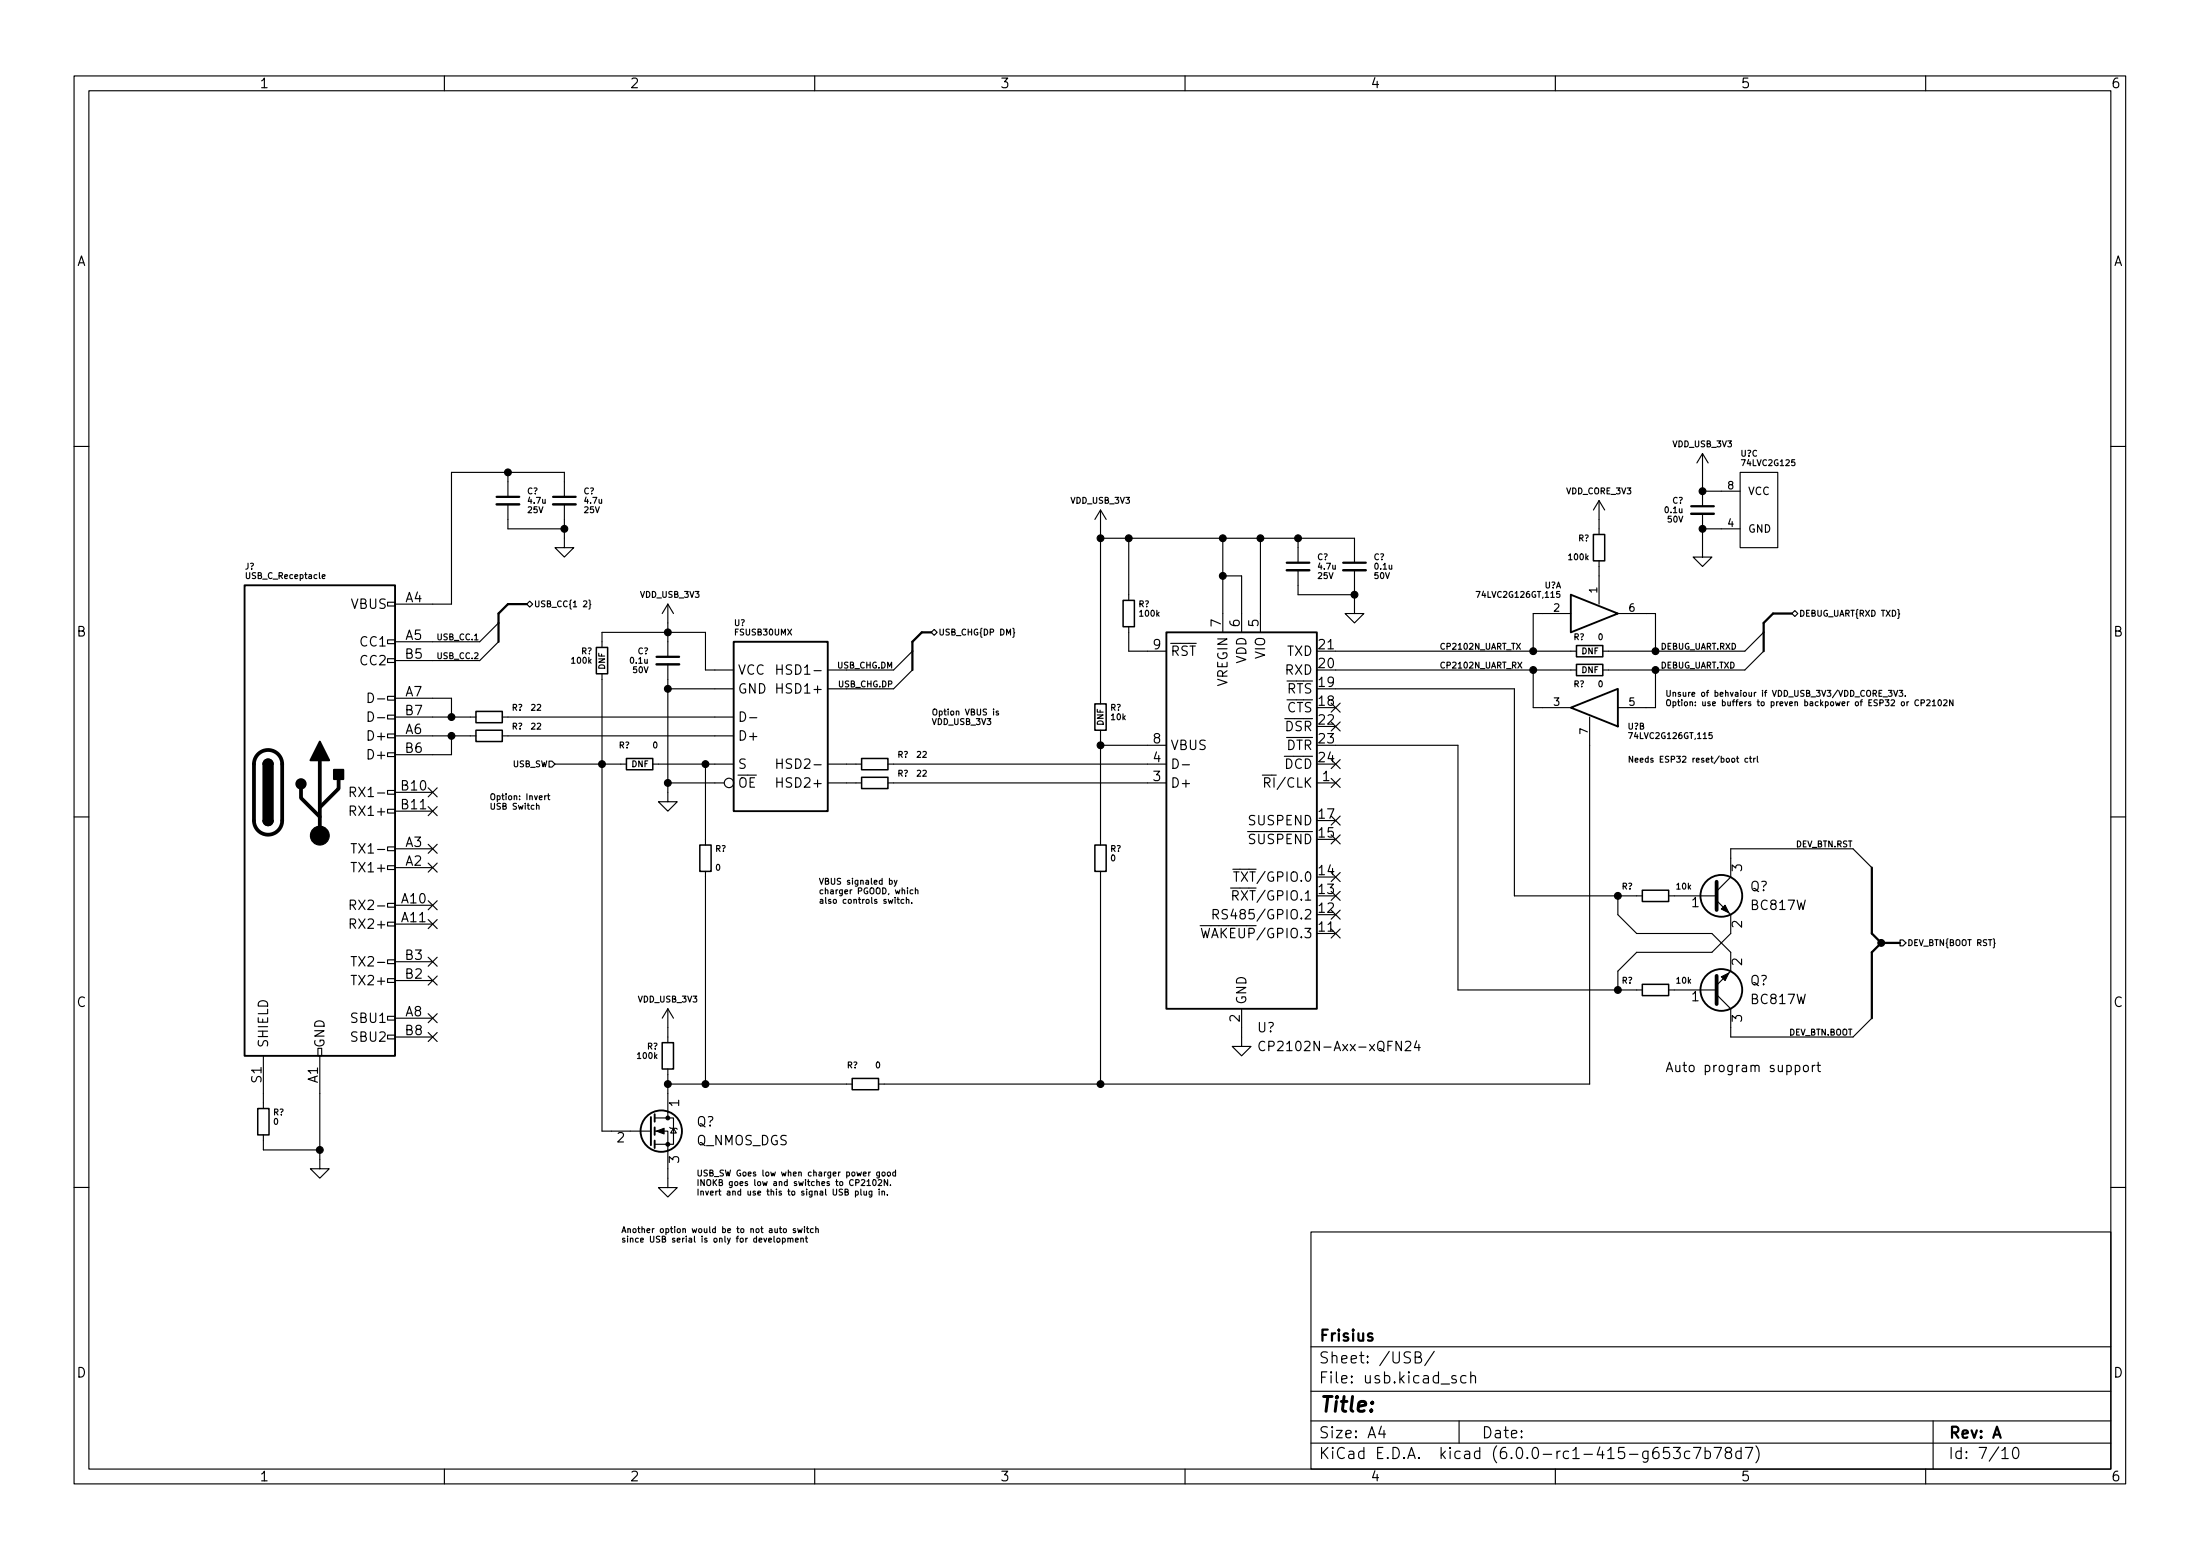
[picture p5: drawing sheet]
<svg xmlns="http://www.w3.org/2000/svg" width="297mm" height="210mm" viewBox="0 0 297 210" stroke-linecap="round" stroke-linejoin="round" font-family="sans-serif">
<g fill="none" stroke="#000" stroke-width=".15">
<path d="M10 10.2h277v190.1h-277zM12 12.2h273v186.1h-273zM60 10.2v2M110 10.2v2M160 10.2v2M210 10.2v2M260 10.2v2M10 60.2h2M43.5 77.8l.4-.1v-.1l-.3-.1-.1 .2v.3h.4M68.6 63.7v3.4M68.6 68.1v3.3h7.6M76.2 68.1v5.8h1.3l-1.3 1.3-1.3-1.3h1.3"/>
<path d="M76.2 67.1v-3.4h-15.2v17.8h-7.7M148.6 68.8v26.2M148.6 68.8l-.8 1.3M148.6 68.8l.8 1.3M148.6 72.6h34.3v3.3M152.4 72.6v8.4M165.1 77.7h2.5v7.6M165.1 72.6v12.7M170.2 72.6v12.7M175.3 72.6v3.3M175.3 77v3.3h7.6M182.9 77v5.8h1.2l-1.2 1.3-1.3-1.3h1.3"/>
<path d="M199.3 79.8h.5l-.3 .8M210.6 79.8h-.4v.4h.3l.1 .3-.1 .1-.3-.1M215.9 67.6v4.5M215.9 75.7v5.8M215.9 67.6l-.8 1.2M215.9 67.6l.8 1.2M229.9 69.3v5.9h1.2l-1.2 1.2-1.3-1.2h1.3M229.9 61.2l-.8 1.3M229.9 61.2v7.1M229.9 61.2l.7 1.3M229.9 71.4h5M229.9 66.3h5"/>
<path d="M234.9 63.7h5.1v10.2h-5.1zM285 60.2h2M49.7 93.5a.64 .64 0 0 1 .7 .7 .64 .64 0 0 1-.7 .6zM49.7 96.1a.64 .64 0 0 1 .7 .6 .64 .64 0 0 1-.7 .6zM51 96.9h.9M51 94.3h.9M52.3 99.1h1v.5h-1zM52.3 96.5h1v.5h-1zM52.3 94h1v.5h-1zM52.3 88.9h1v.5h-1zM52.3 86.4h1v.5h-1zM52.3 81.3h1v.5h-1z"/>
<path d="M53.3 99.3h11M53.3 96.8h11M53.3 94.2h7.7v2.6M61 99.3v2.5h-7.7M67.3 84.1l-2.5 2.5h-11.5M67.3 86.6l-2.5 2.5h-11.5M67.8 99.3h31.3M67.8 96.8h31.3M71.1 81.5l.4-.4 .4 .4-.4 .4zM78.8 81.2l.3-.1 .1 .2-.5 .6h.5M79.5 81l.2 .1v.4l.1 .1-.1 .1v.4l-.2 .1M81.3 87.4v-2.1h13.9v5.1h3.9"/>
<path d="M81.3 90.9v61.7h6.6M90.2 89.7v18.5h1.2l-1.2 1.3-1.3-1.3h1.3M90.2 93h8.9M90.2 81.5v7.1M90.2 81.5l-.8 1.3M90.2 81.5l.7 1.3M99.9 96.1a.64 .64 0 0 1 .8 .6 .64 .64 0 0 1-.8 .6zM101.2 96.9h1M104.9 89.7v1.3M104.9 92.3v1.2M104.9 92.9h.7M104.9 90.3h.7"/>
<path d="M123.2 90.4l-2.6 2.6h-8.8M123.2 87.9l-2.6 2.5h-8.8M125.7 85.3l.4-.4 .4 .4-.4 .4zM134.1 95.7v.1M134.1 96v.5M134.8 96h-.2l-.1 .1v.1l.3 .1v.2h-.3M136.7 84.8l.2 .1v.4l.1 .1-.1 .1v.4l-.2 .1M148.6 98.5v15.5M152.4 84.6v3.3h5.1M177.8 87.9h35.1M179.7 94.9l1.2 1.2M179.7 97.4l1.2 1.2"/>
<path d="M180.3 93h24.2v27.9h17.2M180.3 90.4h32.6M180.9 94.9l-1.2 1.2M180.9 97.4l-1.2 1.2M204.7 86.8l.6 .8M204.9 89.4l.6 .8M205.3 86.8l-.6 .8M205.5 89.4l-.6 .8M207 90.4v5.1h5.1M212.1 82.8h-5.1v5.1M214.6 96.8v49.5h-96M218.4 82.8h5.1v5.1"/>
<path d="M219.9 98.9h.5l-.3 .8M223.5 90.4v5.1h-5.1M238.1 87.9l-2.5 2.5h-19.2M238.1 85.3l-2.5 2.6h-19.2M241.9 82.8l.4-.4 .4 .4-.4 .4zM253.7 93.6h.3M254.1 93.2h-.4v.8h.4M254.2 94h.6M255 93.2h.5l-.3 .3 .2 .1v.3l-.1 .1-.3-.1M255.7 93.2l.3 .8 .2-.8M256.2 82.2l.2 .2v.3l.1 .2-.1 .1v.4l-.2 .1M256.4 93.2h.5l-.3 .3 .3 .1v.3l-.1 .1-.4-.1"/>
<path d="M256.8 94.7h.2l.1 .2v.2l-.1 .1-.3-.1zM257.2 93.9v.1M257.5 94.7v.5M257.7 94.7l-.2 .2M259 94.5a.35 .35 0 0 0-.5 .3 .35 .35 0 0 0 .5 .4M259.4 94.9l.4-.1v-.3l-.4-.1v.8M260.1 94.5l.3-.1 .2 .3-.5 .5h.5M260.9 94.7l.2-.3v.8M260.9 95.2h.5M261.7 94.5l.2-.1a.43 .43 0 0 1 .2 .4 .43 .43 0 0 1-.2 .4l-.2-.3zM262.4 94.5l.3-.1 .2 .3-.5 .5h.5M263.7 94.4v.8l-.5-.8v.8"/>
<path d="M10 110.2h2M47.3 106.9l.6-.1 .1-.1v-.3l-.2-.2h-.5v1.3M47.3 109.4h.6l.1-.2v-.3l-.2-.1h-.5v1.2M47.4 116.4h.7M47.4 113.9h.7M47.6 106.9l.4 .6M47.8 113.9v1.2M52.3 116.8h1v.5h-1zM52.3 114.3h1v.5h-1zM52.3 109.2h1v.5h-1zM52.3 106.7h1v.5h-1zM52.3 101.6h1v.5h-1z"/>
<path d="M53.3 117.1h5.1M53.3 114.5h5.1M53.3 106.9h5.1M53.3 109.5h5.1M57.8 113.9l1.2 1.3M57.8 116.5l1.2 1.2M57.8 106.3l1.2 1.2M57.8 108.9l1.2 1.2M59 113.9l-1.2 1.3M59 116.5l-1.2 1.2M59 106.3l-1.2 1.2M59 108.9l-1.2 1.2"/>
<path d="M72.4 108.8l.3-.1 .1 .5M72.4 108.4v.8M72.8 107.7l.4-.1v-.2h-.3l-.1 .1 .1 .4h.3M73.5 107.4v.5M73.8 107.4l-.3 .1M73.9 107.4h.3M74 107.1v.7l.2 .1M74.1 102.7h.4l.4 .4-.4 .4h-.4zM74.9 103.1h9.7M88.1 103.1h11M90.2 105.7h7.6M95.2 103.1v10.9"/>
<path d="M95.2 117.6v28.7M104.9 102.4v1.3M104.9 103h.7M111.8 103.1h4.5M111.8 105.7h4.5M119.9 103.1h37.6M119.9 105.7h37.6M120.1 118.8h.2l.2 .2-.1 .3h-.3M120.1 118.5v.8M120.7 118.8l.2 .5M121.1 118.8l-.2 .7-.2 .1M122.5 119.8v.1"/>
<path d="M123.6 119.8v.8M148.6 117.6v28.7M148.6 100.6h8.9M158.4 102.4a.64 .64 0 0 1 .7 .7 .64 .64 0 0 1-.7 .6zM159.6 103.2h1M177.8 105.7h2.5M179.7 117.7l1.2 1.3M179.7 112.7l1.2 1.2M179.7 110.1l1.2 1.2M179.7 102.5l1.2 1.2M179.7 105l1.2 1.3M180.3 100.6h16.5v33h24.9"/>
<path d="M180.9 117.7l-1.2 1.3M180.9 112.7l-1.2 1.2M180.9 110.1l-1.2 1.2M180.9 102.5l-1.2 1.2M180.9 105l-1.2 1.3M233.8 102.4l.2-.1 .2 .1-.1 .4h-.3zM234.5 102.3h.3M234.6 102.1v.6l.2 .2M236 102.4l-.3-.1-.1 .2 .1 .3h.3M236.2 102.3h.3M236.3 102.1v.6l.2 .2M236.8 102.3v.6"/>
<path d="M237 102.3l-.2 .2M237.3 102.1v.6l.1 .2M252.7 117.1l-2.5-2.6h-16.5v3.9l-1.9 1.9M285 110.2h2M47.3 122.1h.6l.1-.2v-.3l-.2-.1h-.5v1.2M47.3 124.7l.6-.1 .1-.2v-.3l-.2-.1h-.5v1.3M47.4 131.6h.7M47.4 129.1h.7M47.6 122.1l.4 .6M47.8 129.1v1.3M52.3 139.7h1v.5h-1zM52.3 137.2h1v.5h-1z"/>
<path d="M52.3 132.1h1v.5h-1zM52.3 129.5h1v.5h-1zM52.3 124.5h1v.5h-1zM52.3 121.9h1v.5h-1zM53.3 122.2h5.1M53.3 124.7h5.1M53.3 137.4h5.1M53.3 132.3h5.1M53.3 129.8h5.1M53.3 139.9h5.1M57.8 129.2l1.2 1.2M57.8 124.1l1.2 1.2"/>
<path d="M57.8 121.6l1.2 1.2M57.8 131.7l1.2 1.2M57.8 136.8l1.2 1.2M57.8 139.3l1.2 1.3M59 129.2l-1.2 1.2M59 124.1l-1.2 1.2M59 121.6l-1.2 1.2M59 131.7l-1.2 1.2M59 136.8l-1.2 1.2M59 139.3l-1.2 1.3M90.2 136.1v4.6M90.2 136.1l-.8 1.3"/>
<path d="M90.2 136.1l.7 1.3M120.9 121.4v.5M121.1 121.4h.3M121.2 121.1v.7l.2 .1M122 121.4h-.2l-.1 .1v.4h.3M122.4 121.5l.3-.1v.5M122.4 121.1v.8M122.5 120.1v.5M123.1 121.8v.1M123.3 120.1h-.3l-.1 .1v.4h.4M123.6 120.2l.3-.1v.5M163.8 123.4l.6-.1 .1-.1v-.3l-.2-.2h-.5v1.3"/>
<path d="M164.1 123.4l.4 .6M165.7 122.8l-.5-.1-.1 .2v.3l.5 .3 .1 .3-.2 .2h-.5M167.6 136.1v5.1h1.3l-1.3 1.3-1.2-1.3h1.2M177.8 126h2.5M179.7 120.3l1.2 1.2M179.7 122.8l1.2 1.2M179.7 125.4l1.2 1.2M180.9 120.3l-1.2 1.2M180.9 122.8l-1.2 1.2M180.9 125.4l-1.2 1.2M218.4 120.9v2.5l2.6 2.6h10.1l2.6 2.5v2.6l-1.9 1.9M225.3 133.6h6.5"/>
<path d="M225.3 120.9h6.5M231.8 121.5l1.9 1.9v2.6l-2.6 2.5h-10.1l-2.6 2.6v2.5M231.8 134.2l1.9 1.9v3.8h16.5l2.5-2.5M256.5 126.8h.4l.4 .4-.4 .4h-.4zM269.1 126.7l.2 .1v.4l.1 .1-.1 .1v.4l-.2 .1M35.6 142.5v7.1M35.6 153.2v2h7.6M42.9 141.5h.5v1h-.5zM43.2 142.5v15.2h1.2l-1.2 1.3-1.3-1.3h1.3M88.4 152.6h1.8v7.7h1.2l-1.2 1.2-1.3-1.2h1.3M88.4 150.9h2.5v3.5h-2.5M90.2 144.3v6.6"/>
<path d="M90.2 146.3h24.9M90.4 152.1l.2 .2h.7l.1 .1M90.9 152.3l.4 .6h-.7zM115.5 159.6h.4l.1-.3-.5-.1v.8M116.3 159.3l.3-.1 .2 .2-.5 .6h.5M117.1 159.4l.2-.2v.8M117.1 160h.4M117.3 158.2v.5M117.5 158.2l-.2 .1M117.9 159.3l.1-.1a.43 .43 0 0 1 .3 .4 .43 .43 0 0 1-.3 .4l-.2-.3zM118.6 159.3l.3-.1 .1 .2-.4 .6h.4M118.7 158.2v.6l-.1 .2-.2-.1"/>
<path d="M118.7 158.2h-.2l-.1 .1v.4h.3M119.1 158.2h.1h.3l-.1 .5-.3-.1zM119.8 158.2h.2h.2v.5l-.4-.1zM119.8 159.2v.8l-.4-.8v.8M120.2 159.9v.1M120.9 158.2h-.2l-.2 .1 .1 .4h.3M120.9 157.9v.8M170.8 140.6a.51 .51 0 0 0-.7 0 .51 .51 0 0 0-.1 .6 .48 .48 0 0 0 .2 .5 .48 .48 0 0 0 .6 0M189.8 140.6l.1-.1h.3l.2 .1 .1 .3-.1 .2-.7 .7h.8M191.3 140.5l-.3 .9h.8M191.6 140.9v.9M242.4 143.8h.4l.2 .2v.4l-.1 .2h-.5"/>
<path d="M243.6 143.8h.3l.3 .2v.4l-.3 .2h-.3l-.1-.2v-.4zM244.7 143.8v.8M245.1 143.8h-.3l-.1 .2M245.3 143.8h.5M245.5 143.3v1.1v.2h.3M10 160.2h2M103.8 167.4l.4-.1-.1-.2h-.2l-.1 .1v.4h.3M104.5 166.8v.7l.1 .1M105 167.1h.2l.1 .1v.3l-.1 .1-.3-.1zM105.2 165.8h.3M105.3 165.5v.7l.2 .1M105.6 167.1h.3l.1 .1v.4h-.4"/>
<path d="M105.6 167.1v.8M105.8 165.9l.1-.1 .2 .1v.4h-.3zM106.4 167.2l.3-.1v.5M106.4 167.1v.5M106.7 167.2l.1-.1h.2l.1 .5M107.4 165.8h-.2l-.1 .1v.1l.3 .1v.2h-.3M107.4 167.4l.4-.1-.1-.2h-.2l-.1 .1v.4h.3M107.7 165.8l.2 .5 .1-.3 .2 .3 .1-.5M108.1 167.2l.3-.1 .1 .5M108.1 167.1v.5M108.6 165.5v.1M108.6 165.8v.5"/>
<path d="M108.7 167.1h.3M108.8 166.8v.7l.2 .1M108.9 165.8h.3M109 165.5v.7l.2 .1M109.8 165.8h-.2l-.2 .2 .1 .3h.3M110.1 165.9l.3-.1 .1 .5M110.1 165.5v.8M114.1 160.9l.3-.1 .1-.2-.4-.1v.8h.3l.2-.3-.2-.1M115.5 160.8l.2-.1 .2 .2-.1 .3h-.3M115.5 160.7v.8M116.2 160.5v.7l.1 .1M116.6 160.7l.1 .5h.3"/>
<path d="M117 160.7v.6M117.7 160.7v.7l-.1 .1h-.2M117.7 160.8l-.2-.1-.2 .2 .1 .3h.3M118.7 160.5v.1M118.7 160.7v.6M119.1 160.8h.3v.5M119.1 160.7v.6M119.8 161.2v.1M177 166.3h108v32h-108zM285 160.2h2M60 198.3v2M110 198.3v2"/>
<path d="M160 198.3v2M177 194.8h108M177 191.8h108M177 187.8h108M177 181.8h108M186.5 192.5l-.4 1h1M186.9 193v1M191.1 183.1h.6a.36 .36 0 0 0 .2-.4 .36 .36 0 0 0-.3-.3h-.5v1.5h.5a.4 .4 0 0 0 .3-.4 .4 .4 0 0 0-.3-.4M193.6 182.4l-1.2 1.9M196.6 185.7l-.4-.1-.2 .2 .1 .3 .5 .1v.1v.3h-.2h-.4M197 191.8v3M197.9 185.7l-.4-.1-.3 .3v.4l.2 .3h.1h.4"/>
<path d="M198.6 185.8a.37 .37 0 0 1 .6 0v.8M198.6 185.1v1.5M210 198.3v2M225.4 195.3h-.8v.7l.2-.1 .5 .1 .1 .2v.5l-.3 .1h-.3l-.2-.1M225.9 195.3h1l-.5 .6a.41 .41 0 0 1 .5 .3v.3l-.2 .3h-.6l-.2-.1M228.1 195.9l-.4-.1-.3 .3v.4l.2 .3h.1h.4M228.6 195.3h1l-.6 1.5M230.2 195.9l.4-.1 .3 .3v.4l-.1 .3h-.2h-.4M230.2 195.3v1.5M231.4 195.3h1l-.6 1.5M233.2 196l-.1-.1a.31 .31 0 0 1-.2-.3 .31 .31 0 0 1 .3-.3l.4 .1a.31 .31 0 0 1 .2 .3 .31 .31 0 0 1-.3 .3h-.4l-.2 .3 .1 .4 .2 .1h.3l.3-.3-.1-.4-.2-.1M235.1 195.9l-.5-.1-.2 .3v.4l.1 .3h.1h.5"/>
<path d="M235.1 195.3v1.5M235.6 195.3h1l-.6 1.5M237.1 195.1a1.72 1.72 0 0 1 0 2.3M260 198.3v2M261 191.8v6.5M270.3 195.8l.4-.5v1.5M270.3 196.8h.9M271.9 195.4a.36 .36 0 0 1 .6 .2 .77 .77 0 0 1-.4 1.2 1 1 0 0 1-.2-1.4z"/>
<circle cx="98.4" cy="105.7" r=".63"/>
</g>
<g fill="none" stroke="#000" stroke-width=".25">
<path d="M33 79h20.3v63.5h-20.3zM99.1 86.6h12.7v22.9h-12.7zM157.5 85.3h20.3v50.8h-20.3zM212.1 80.3l6.3 2.5-6.3 2.5zM212.1 95.5l6.3-2.5v5zM35.6 110.7a.64 .64 0 0 0 .6 .7 .64 .64 0 0 0 .6-.7M35.6 103.1a.64 .64 0 0 1 .6-.6 .64 .64 0 0 1 .6 .6M87.9 150.7v3.9M88.4 150.4v1M88.4 152.1v1.1M88.4 153.9v1"/>
<circle cx="232.4" cy="133.6" r="2.82"/>
<circle cx="232.4" cy="120.9" r="2.82"/>
<circle cx="89.3" cy="152.6" r="2.79"/>
</g>
<g fill="none" stroke="#000" stroke-width=".2">
<path d="M215.1 72.1h1.6v3.6h-1.6zM64.3 96h3.5v1.5h-3.5zM64.3 98.5h3.5v1.6h-3.5zM80.5 87.4h1.5v3.5h-1.5zM147.8 95h1.6v3.5h-1.6zM151.6 81h1.6v3.6h-1.6zM212.9 87.1h3.5v1.5h-3.5zM212.9 89.7h3.5v1.5h-3.5zM84.6 102.4h3.5v1.5h-3.5zM94.5 114h1.5v3.6h-1.5zM116.3 102.4h3.6v1.5h-3.6zM116.3 104.9h3.6v1.5h-3.6z"/>
<path d="M147.8 114h1.6v3.6h-1.6zM221.7 132.8h3.6v1.6h-3.6zM221.7 120.1h3.6v1.6h-3.6zM34.8 149.6h1.5v3.6h-1.5zM89.4 140.7h1.5v3.6h-1.5zM115.1 145.5h3.5v1.6h-3.5z"/>
</g>
<path d="M67.1 68.1h3M74.7 68.1h3M173.7 77h3.1M181.4 77h3M228.3 69.3h3.1M88.6 89.7h3.1" fill="none" stroke="#000" stroke-width=".33"/>
<path d="M67.1 67.1h3M74.7 67.1h3M173.7 75.9h3.1M181.4 75.9h3M228.3 68.3h3.1M71.1 81.5h-2.5l-1.3 1.3v3.8M88.6 88.6h3.1M125.7 85.3h-1.2l-1.3 1.3v3.8M241.9 82.8h-2.5l-1.3 1.3v3.8M252.7 117.1v8.9l1.3 1.2M254 127.2h2.5M254 127.2l-1.3 1.3v8.9" fill="none" stroke="#000" stroke-width=".3"/>
<g fill="#000" stroke="#000" stroke-width=".15">
<path d="M232.4 122.7l.5-.5 .5 1zM232.4 131.8l1-.5-.5 1zM88.6 152.6l1.1-.3v.7z"/>
<circle cx="68.6" cy="63.7" r=".46"/>
<circle cx="76.2" cy="71.4" r=".46"/>
<circle cx="148.6" cy="72.6" r=".46"/>
<circle cx="152.4" cy="72.6" r=".46"/>
<circle cx="165.1" cy="77.7" r=".46"/>
<circle cx="165.1" cy="72.6" r=".46"/>
<circle cx="170.2" cy="72.6" r=".46"/>
<circle cx="175.3" cy="72.6" r=".46"/>
<circle cx="229.9" cy="71.4" r=".46"/>
<circle cx="229.9" cy="66.3" r=".46"/>
<circle cx="61" cy="99.3" r=".46"/>
<circle cx="61" cy="96.8" r=".46"/>
<circle cx="90.2" cy="85.3" r=".46"/>
<circle cx="90.2" cy="93" r=".46"/>
<circle cx="182.9" cy="80.3" r=".46"/>
<circle cx="207" cy="90.4" r=".46"/>
<circle cx="207" cy="87.9" r=".46"/>
<circle cx="223.5" cy="90.4" r=".46"/>
<circle cx="223.5" cy="87.9" r=".46"/>
<circle cx="43.2" cy="112.8" r="1.27"/>
<circle cx="81.3" cy="103.1" r=".46"/>
<circle cx="90.2" cy="105.7" r=".46"/>
<circle cx="95.2" cy="103.1" r=".46"/>
<circle cx="148.6" cy="100.6" r=".46"/>
<circle cx="218.4" cy="120.9" r=".46"/>
<circle cx="218.4" cy="133.6" r=".46"/>
<circle cx="254" cy="127.2" r=".46"/>
<circle cx="43.2" cy="155.2" r=".46"/>
<circle cx="90.2" cy="146.3" r=".46"/>
<circle cx="90.2" cy="154.4" r=".25"/>
<circle cx="90.2" cy="150.9" r=".25"/>
<circle cx="95.2" cy="146.3" r=".46"/>
<circle cx="148.6" cy="146.3" r=".46"/>
</g>
<path d="M34.8 101.8a1.91 1.91 0 0 1 2.1-.4 1.91 1.91 0 0 1 1.2 1.7v7.6a1.91 1.91 0 0 1-1.9 1.9 1.91 1.91 0 0 1-1.9-1.9v-7.6a1.91 1.91 0 0 1 .5-1.3zM40.6 106.4v1.3l2.6 2.5M43.2 102.6v10.2M45.7 105.2v1.2l-2.5 2.6M231.8 119v3.8M231.8 131.7v3.8" fill="none" stroke="#000" stroke-width=".51"/>
<g fill="#000" stroke="#000" stroke-width=".25">
<path d="M35.6 110.7h1.2a.64 .64 0 0 1-.6 .7 .64 .64 0 0 1-.6-.7zM35.6 103.1h1.2v7.6h-1.2zM35.7 102.7a.64 .64 0 0 1 .7-.2 .64 .64 0 0 1 .4 .6h-1.2zM43.2 100.1l1.2 2.5h-2.5zM45.1 103.9h1.3v1.3h-1.3z"/>
<circle cx="40.6" cy="105.8" r=".63"/>
</g>
<text font-size="2.8" x="178" y="190.6">Title:</text>
<g font-size="2.1">
<text x="178" y="184">Sheet: /USB/</text>
<text x="178" y="181">Frisius</text>
<text x="178" y="186.7">File: usb.kicad_sch</text>
<text x="178" y="196.9">KiCad E.D.A. kicad (6.0.0-rc1-415-g653c7b78d7)</text>
<text x="178" y="194.1">Size: A4</text>
<text x="200" y="194.1">Date:</text>
<text x="263" y="194.1">Rev: A</text>
<text x="263" y="196.9">Id: 7/10</text>
</g>
<g font-size="1.8">
<text x="35" y="11.9">1</text>
<text x="85" y="11.9">2</text>
<text x="135" y="11.9">3</text>
<text x="185" y="11.9">4</text>
<text x="235" y="11.9">5</text>
<text x="285" y="11.9">6</text>
<text x="10.3" y="35.9">A</text>
<text x="285.3" y="35.9">A</text>
<text x="47.4" y="82.2">VBUS</text>
<text x="54.7" y="81.3">A4</text>
<text x="10.3" y="85.9">B</text>
<text x="48.8" y="87.2">CC1</text>
<text x="48.8" y="89.8">CC2</text>
<text x="54.7" y="86.4">A5</text>
<text x="54.7" y="88.9">B5</text>
<text x="155.7" y="87.6">9</text>
<text x="158" y="88.5">~{RST}</text>
<text x="164.8" y="84.6" transform="rotate(-90 164.8 84.6)">7</text>
<text x="167.4" y="84.6" transform="rotate(-90 167.4 84.6)">6</text>
<text x="168.3" y="89.6" transform="rotate(-90 168.3 89.6)">VDD</text>
<text x="169.9" y="84.6" transform="rotate(-90 169.9 84.6)">5</text>
<text x="170.8" y="88.9" transform="rotate(-90 170.8 88.9)">VIO</text>
<text x="173.8" y="88.5">TXD</text>
<text x="178.1" y="87.6">21</text>
<text x="285.3" y="85.9">B</text>
<text x="54.7" y="94">A7</text>
<text x="99.6" y="93.6">GND</text>
<text x="99.6" y="91.1">VCC</text>
<text x="105.5" y="93.6">HSD1+</text>
<text x="105.9" y="91.1">HSD1-</text>
<text x="165.7" y="92.6" transform="rotate(-90 165.7 92.6)">VREGIN</text>
<text x="172.4" y="93.6">~{RTS}</text>
<text x="173.6" y="91.1">RXD</text>
<text x="178.1" y="95.2">18</text>
<text x="178.1" y="92.7">19</text>
<text x="178.1" y="90.2">20</text>
<text x="50" y="99.9">D+</text>
<text x="54.7" y="99.1">A6</text>
<text x="54.7" y="101.6">B6</text>
<text x="54.7" y="96.5">B7</text>
<text x="99.6" y="99.9">D+</text>
<text x="155.7" y="100.3">8</text>
<text x="158" y="101.2">VBUS</text>
<text x="172.2" y="98.7">~{DSR}</text>
<text x="172.3" y="101.2">~{DTR}</text>
<text x="172.4" y="96.1">~{CTS}</text>
<text x="178.1" y="97.8">22</text>
<text x="178.1" y="100.3">23</text>
<text x="48.3" y="107.6">RX1-</text>
<text x="50" y="102.5">D+</text>
<text x="54.3" y="106.7">B10</text>
<text x="99.6" y="103.8">S</text>
<text x="99.6" y="106.3">~{OE} HSD2+</text>
<text x="105.9" y="103.8">HSD2-</text>
<text x="155.7" y="105.4">3</text>
<text x="155.7" y="102.9">4</text>
<text x="158" y="106.3">D+</text>
<text x="170" y="106.3">~{RI}/CLK</text>
<text x="172.1" y="103.8">~{DCD}</text>
<text x="178.1" y="102.9">24</text>
<text x="178.6" y="105.4">1</text>
<text x="47.9" y="110.1">RX1+</text>
<text x="54.3" y="109.2">B11</text>
<text x="167.4" y="113.9">~{SUSPEND}</text>
<text x="168.7" y="111.4">SUSPEND</text>
<text x="178.1" y="113">15</text>
<text x="178.1" y="110.5">17</text>
<text x="48" y="117.7">TX1+</text>
<text x="48.5" y="115.2">TX1-</text>
<text x="54.7" y="116.8">A2</text>
<text x="54.7" y="114.3">A3</text>
<text x="166.2" y="119">~{TXT}/GPIO.0</text>
<text x="178.1" y="118.1">14</text>
<text x="235.2" y="117.6" transform="rotate(-90 235.2 117.6)">3</text>
<text x="47.9" y="125.3">RX2+</text>
<text x="48.3" y="122.8">RX2-</text>
<text x="54.3" y="121.9">A10</text>
<text x="54.3" y="124.5">A11</text>
<text x="165.5" y="124.1">RS485/GPIO.2</text>
<text x="166" y="121.5">~{RXT}/GPIO.1</text>
<text x="178.1" y="125.7">11</text>
<text x="178.1" y="123.2">12</text>
<text x="178.1" y="120.6">13</text>
<text x="228.4" y="122.4">1</text>
<text x="235.2" y="125.2" transform="rotate(-90 235.2 125.2)">2</text>
<text x="236.3" y="120.3">Q?</text>
<text x="236.5" y="122.8">BC817W</text>
<text x="48.5" y="130.4">TX2-</text>
<text x="54.7" y="129.5">B3</text>
<text x="161.7" y="126.6">~{WAKEUP}/GPIO.3</text>
<text x="235.2" y="130.3" transform="rotate(-90 235.2 130.3)">2</text>
<text x="10.3" y="135.9">C</text>
<text x="48" y="133">TX2+</text>
<text x="54.7" y="137.2">A8</text>
<text x="54.7" y="132.1">B2</text>
<text x="167.4" y="137.9" transform="rotate(-90 167.4 137.9)">2</text>
<text x="168.3" y="135.6" transform="rotate(-90 168.3 135.6)">GND</text>
<text x="228.4" y="135.1">1</text>
<text x="235.2" y="137.9" transform="rotate(-90 235.2 137.9)">3</text>
<text x="236.3" y="133">Q?</text>
<text x="236.5" y="135.5">BC817W</text>
<text x="285.3" y="135.9">C</text>
<text x="36.2" y="141.5" transform="rotate(-90 36.2 141.5)">SHIELD</text>
<text x="43.8" y="141.5" transform="rotate(-90 43.8 141.5)">GND</text>
<text x="47.6" y="138">SBU1</text>
<text x="47.6" y="140.6">SBU2</text>
<text x="54.7" y="139.7">B8</text>
<text x="169.8" y="139.3">U?</text>
<text x="171.4" y="141.9">CP2102N-Axx-xQFN24</text>
<text x="35.3" y="146.1" transform="rotate(-90 35.3 146.1)">S1</text>
<text x="42.9" y="146.2" transform="rotate(-90 42.9 146.2)">A1</text>
<text x="91.7" y="149.3" transform="rotate(-90 91.7 149.3)">1</text>
<text x="224.8" y="144.7">Auto program support</text>
<text x="83.3" y="154.2">2</text>
<text x="94" y="154.6">Q_NMOS_DGS</text>
<text x="94" y="152">Q?</text>
<text x="91.7" y="157" transform="rotate(-90 91.7 157)">3</text>
<text x="10.3" y="185.9">D</text>
<text x="285.3" y="185.9">D</text>
<text x="35" y="199.9">1</text>
<text x="85" y="199.9">2</text>
<text x="135" y="199.9">3</text>
<text x="185" y="199.9">4</text>
<text x="235" y="199.9">5</text>
<text x="285" y="199.9">6</text>
</g>
<g font-size="1.4">
<text x="233.3" y="71.1">4</text>
<text x="233.3" y="66">8</text>
<text x="236" y="71.9">GND</text>
<text x="236" y="66.8">VCC</text>
<text x="209.8" y="82.5">2</text>
<text x="215.6" y="80" transform="rotate(-90 215.6 80)">1</text>
<text x="220" y="82.5">6</text>
<text x="209.8" y="95.2">3</text>
<text x="220" y="95.2">5</text>
<text x="214.4" y="99.1" transform="rotate(-90 214.4 99.1)">7</text>
</g>
<g font-size="1.1">
<text x="225.9" y="60.3">VDD_USB_3V3</text>
<text x="235" y="61.6">U?C</text>
<text x="235.3" y="62.9">74LVC2G125</text>
<text x="71.2" y="66.7">C?</text>
<text x="71.3" y="69.2">25V</text>
<text x="71.4" y="68">4.7u</text>
<text x="78.8" y="66.7">C?</text>
<text x="78.9" y="69.2">25V</text>
<text x="79" y="68">4.7u</text>
<text x="144.6" y="68">VDD_USB_3V3</text>
<text x="211.5" y="66.7">VDD_CORE_3V3</text>
<text x="224.9" y="69.2">0.1u</text>
<text x="225.2" y="70.5">50V</text>
<text x="225.8" y="68">C?</text>
<text x="33.1" y="76.8">J?</text>
<text x="177.9" y="75.6">C?</text>
<text x="178" y="76.8">4.7u</text>
<text x="185.5" y="75.6">C?</text>
<text x="185.7" y="76.8">0.1u</text>
<text x="211.9" y="75.6">100k</text>
<text x="213.1" y="73">R?</text>
<text x="33.4" y="78.1">USB_C_Receptacle</text>
<text x="72" y="81.9">USB_CC{1 2}</text>
<text x="86.5" y="80.7">VDD_USB_3V3</text>
<text x="153.7" y="81.9">R?</text>
<text x="153.9" y="83.2">100k</text>
<text x="178" y="78.1">25V</text>
<text x="185.6" y="78.1">50V</text>
<text x="199.7" y="80.7">74LVC2G126GT,115</text>
<text x="208.5" y="79.4">U?A</text>
<text x="242.9" y="83.2">DEBUG_UART{RXD TXD}</text>
<text x="59.3" y="86.4">USB_CC.1</text>
<text x="59.3" y="88.9">USB_CC.2</text>
<text x="77.3" y="89.5">100k</text>
<text x="78.5" y="88.3">R?</text>
<text x="85.2" y="89.5">0.1u</text>
<text x="86.1" y="88.3">C?</text>
<text x="99.1" y="84.5">U?</text>
<text x="99.3" y="85.7">FSUSB30UMX</text>
<text x="126.6" y="85.7">USB_CHG{DP DM}</text>
<text x="194.3" y="87.7">CP2102N_UART_TX</text>
<text x="212.5" y="86.4">R?</text>
<text x="213.5" y="88.3">DNF</text>
<text x="215.8" y="86.4">0</text>
<text x="224.2" y="87.7">DEBUG_UART.RXD</text>
<text x="69.1" y="95.9">R?</text>
<text x="71.8" y="95.9">22</text>
<text x="81.7" y="90.4" transform="rotate(-90 81.7 90.4)">DNF</text>
<text x="85.5" y="90.8">50V</text>
<text x="113.2" y="90.2">USB_CHG.DM</text>
<text x="113.3" y="92.7">USB_CHG.DP</text>
<text x="149.9" y="95.9">R?</text>
<text x="194.3" y="90.2">CP2102N_UART_RX</text>
<text x="212.5" y="92.7">R?</text>
<text x="213.5" y="90.8">DNF</text>
<text x="215.8" y="92.7">0</text>
<text x="224.2" y="90.2">DEBUG_UART.TXD</text>
<text x="224.8" y="95.3">Option: use buffers to preven backpower of ESP32 or CP2102N</text>
<text x="224.8" y="94">Unsure of behvaiour if VDD_USB_3V3/VDD_CORE_3V3.</text>
<text x="69.1" y="98.4">R?</text>
<text x="71.8" y="98.4">22</text>
<text x="83.6" y="101">R?</text>
<text x="88.2" y="101">0</text>
<text x="125.7" y="96.5">Option VBUS is</text>
<text x="125.7" y="97.8">VDD_USB_3V3</text>
<text x="149" y="97.9" transform="rotate(-90 149 97.9)">DNF</text>
<text x="150.1" y="97.2">10k</text>
<text x="219.8" y="98.4">U?B</text>
<text x="220.4" y="99.7">74LVC2G126GT,115</text>
<text x="66" y="108">Option: Invert</text>
<text x="69.2" y="103.5">USB_SW</text>
<text x="85.3" y="103.5">DNF</text>
<text x="121.2" y="102.2">R?</text>
<text x="121.2" y="104.8">R?</text>
<text x="123.8" y="102.2">22</text>
<text x="123.8" y="104.8">22</text>
<text x="219.7" y="102.9">Needs ESP32 reset/boot ctrl</text>
<text x="66" y="109.2">USB Switch</text>
<text x="96.6" y="114.9">R?</text>
<text x="96.6" y="117.5">0</text>
<text x="110.5" y="119.4">VBUS signaled by</text>
<text x="149.9" y="114.9">R?</text>
<text x="150" y="116.2">0</text>
<text x="242.5" y="114.3">DEV_BTN.RST</text>
<text x="110.5" y="120.7">charger PGOOD, which</text>
<text x="110.5" y="121.9">also controls switch.</text>
<text x="219" y="120">R?</text>
<text x="226.4" y="120">10k</text>
<text x="257.5" y="127.6">DEV_BTN{BOOT RST}</text>
<text x="86.2" y="135.3">VDD_USB_3V3</text>
<text x="219" y="132.7">R?</text>
<text x="226.4" y="132.7">10k</text>
<text x="86.1" y="142.9">100k</text>
<text x="87.4" y="141.6">R?</text>
<text x="241.5" y="139.7">DEV_BTN.BOOT</text>
<text x="114.4" y="144.2">R?</text>
<text x="118.2" y="144.2">0</text>
<text x="36.9" y="150.5">R?</text>
<text x="37" y="151.8">0</text>
<text x="94" y="158.7">USB_SW Goes low when charger power good</text>
<text x="94" y="160">INOKB goes low and switches to CP2102N.</text>
<text x="94" y="161.3">Invert and use this to signal USB plug in.</text>
<text x="83.8" y="166.4">Another option would be to not auto switch</text>
<text x="83.8" y="167.7">since USB serial is only for development</text>
</g>
</svg>
